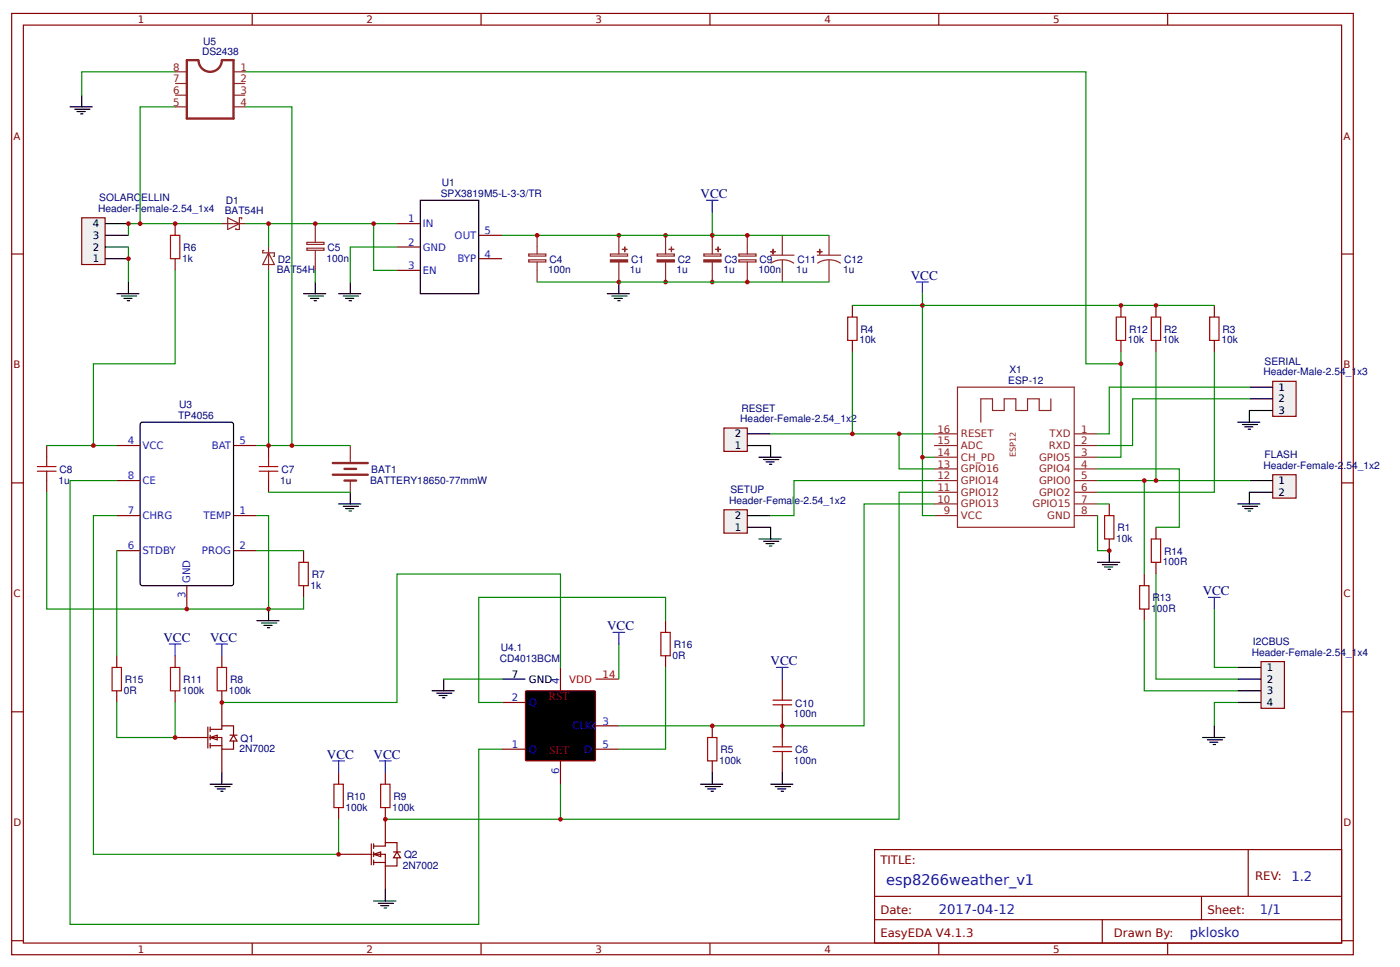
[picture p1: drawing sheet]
<svg xmlns="http://www.w3.org/2000/svg" width="320mm" height="221mm" viewBox="0 0 320 221" stroke-linecap="round" stroke-linejoin="round" font-family="sans-serif">
<g fill="none" stroke="#800" stroke-width=".27">
<path d="M2.7 3.1h306.4v214.9h-306.4zM5.3 5.7h301.1v209.7h-301.1zM57.6 3.1v2.6M109.9 3.1v2.6M162.2 3.1v2.6M214.4 3.1v2.6M266.7 3.1v2.6M2.7 58h2.6M90.7 51.1h5.3M90.7 56.4h5.3M109.3 59.1h5.4M109.3 53.7h5.4"/>
<path d="M306.4 58h2.7M90.7 61.7h5.3M194.7 69.7v2.7M194.7 77.7v2.7M264 69.7v2.7M264 77.7v2.7M277.4 69.7v2.7M277.4 77.7v2.7M2.7 110.3h2.6M253.4 115.1v2.6M306.4 110.3h2.7M253.4 123.1v2.6"/>
<path d="M2.7 162.6h2.6M306.4 162.6h2.7M199.8 194h106.6v21.4h-106.6zM285.1 194v10.7M2.7 214.8h2.6M57.6 215.4v2.6M109.9 215.4v2.6M162.2 215.4v2.6M199.8 204.7h106.6M199.8 210h106.6M214.4 215.4v2.6M251.8 210v5.4"/>
<path d="M266.7 215.4v2.6M274.4 204.7v5.3M306.4 214.8h2.7"/>
</g>
<g fill="none" stroke="#8d2323" stroke-width=".27">
<path d="M213.4 99.1h5.3M218.7 88.4h26.7v32h-26.7zM240 91.1v2.6h-2.6v-2.6h-2.7v2.6h-2.7v-2.6h-2.6v2.6h-2.7v-2.6h-2.7v5.3M245.4 99.1h5.3M213.4 101.7h5.3M213.4 104.4h5.3M213.4 107.1h5.3M213.4 109.7h5.3M213.4 112.4h5.3M213.4 115.1h5.3M213.4 117.7h5.3M245.4 101.7h5.3"/>
<path d="M245.4 104.4h5.3M245.4 107.1h5.3M245.4 109.7h5.3M245.4 112.4h5.3M245.4 115.1h5.3M245.4 117.7h5.3"/>
</g>
<path d="M193.6 72.4h2.2v5.3h-2.2zM263 72.4h2.1v5.3h-2.1zM276.3 72.4h2.1v5.3h-2.1zM252.3 117.7h2.1v5.4h-2.1z" fill="none" stroke="#a00000" stroke-width=".27"/>
<path d="M96 45.7h13.3v21.4h-13.3z" fill="none" stroke="#000" stroke-width=".27"/>
<path d="M165.4 116.4h5.3v5.3h-5.3z" fill="#efefef" stroke="#800" stroke-width=".27"/>
<path d="M170.7 117.7h5.3M170.7 120.4h5.3" fill="none" stroke="#000" stroke-width=".27"/>
<path d="M165.4 97.7h5.3v5.4h-5.3z" fill="#efefef" stroke="#800" stroke-width=".27"/>
<path d="M170.7 99.1h5.3M170.7 101.7h5.3" fill="none" stroke="#000" stroke-width=".27"/>
<path d="M288 151.1h5.4v10.7h-5.4z" fill="#efefef" stroke="#800" stroke-width=".27"/>
<path d="M32.3 96.5l20.5-.1 .5 .3v36.5l-.2 .5h-20.6l-.4-.2-.1-36.6zM282.7 152.4h5.3M282.7 155.1h5.3M282.7 157.8h5.3M282.7 160.4h5.3" fill="none" stroke="#000" stroke-width=".27"/>
<g fill="none" stroke="#8d2323" stroke-width=".27">
<path d="M50.7 51.1h5.3M52 49.7l2.7 1.4-2.7 1.3zM55.2 50v-.3h-.5v2.7h-.8v-.3M60.3 57.2h-.3v.5h2.7v.8h-.3M61.3 57.7l1.4 2.7h-2.7zM61.3 56.4v5.3M70.1 56.7h3.9v.5h-3.9zM70.1 55.3h3.9v.5h-3.9zM72 51.1v4.2M72 57.2v4.5M120.8 59.3h3.9v.5h-3.9zM120.8 58h3.9v.5h-3.9z"/>
<path d="M122.7 53.7v4.3M122.7 59.9v4.5M139.4 58h4v.5h-4zM141.4 53.7v4.3M141.4 59.9v4.5M150.1 58h3.9v.5h-3.9zM152 53.7v4.3M152 59.9v4.5M160.8 58h3.9v.5h-3.9zM162.7 53.7v4.3M162.7 59.9v4.5"/>
</g>
<g fill="#8d2323" stroke="#8d2323" stroke-width=".27">
<path d="M139.4 59.3h4v.5h-4z"/>
<path d="M142.2 56.9l1 .1z"/>
<path d="M142.7 56.4v1.1z"/>
<path d="M150.1 59.3h3.9v.5h-3.9z"/>
<path d="M152.8 56.9l1.1 .1z"/>
<path d="M153.4 56.4v1.1z"/>
<path d="M160.8 59.3h3.9v.5h-3.9z"/>
<path d="M163.5 56.9l1.1 .1z"/>
<path d="M164 56.4v1.1z"/>
</g>
<path d="M26.7 101.7h5.3M26.7 117.7h5.3M26.7 109.7h5.3M53.3 101.7h5.4M53.3 117.7h5.4M26.7 125.7h5.3M42.7 133.7v5.4M53.3 125.7h5.4" fill="none" stroke="#800" stroke-width=".27"/>
<path d="M18.7 49.7h5.3v10.7h-5.3z" fill="#efefef" stroke="#800" stroke-width=".27"/>
<path d="M24 59.1h5.3M24 56.4h5.3M24 53.7h5.3M24 51.1h5.3" fill="none" stroke="#000" stroke-width=".27"/>
<path d="M50.7 51.1h-21.4v2.6M56 51.1h29.3M90.7 51.1h-5.4v10.6h5.4" fill="none" stroke="#080" stroke-width=".27"/>
<g fill="#c00">
<circle cx="85.3" cy="51.1" r=".53"/>
<circle cx="29.3" cy="51.1" r=".53"/>
</g>
<path d="M26.7 67.1h5M27.7 67.6h3.5M28.3 68.1h1.8M29.1 68.7h.5M29.3 64.4v2.7" fill="none" stroke="#000" stroke-width=".27"/>
<path d="M29.3 56.4v8" fill="none" stroke="#080" stroke-width=".27"/>
<circle cx="29.3" cy="59.1" r=".53" fill="#c00"/>
<g fill="none" stroke="#000" stroke-width=".27">
<path d="M77.3 67.1h5.1M78.4 67.6h3.5M78.9 68.1h1.9M79.7 68.7h.6M80 64.4v2.7M138.7 67.1h5.1M139.8 67.6h3.4M140.3 68.1h1.9M141.1 68.7h.5M141.4 64.4v2.7M77.3 115.1h5.1M78.4 115.6h3.5"/>
<path d="M78.9 116.1h1.9M79.7 116.7h.6M80 112.4v2.7"/>
</g>
<path d="M90.7 56.4h-10.7v8" fill="none" stroke="#080" stroke-width=".27"/>
<g fill="#c00">
<circle cx="152" cy="64.4" r=".53"/>
<circle cx="72" cy="51.1" r=".53"/>
</g>
<path d="M69.3 67.1h5.1M70.4 67.6h3.5M70.9 68.1h1.9M71.7 68.7h.6M72 64.4v2.7" fill="none" stroke="#000" stroke-width=".27"/>
<path d="M72 61.7v2.7" fill="none" stroke="#080" stroke-width=".27"/>
<g fill="#c00">
<circle cx="141.4" cy="53.7" r=".53"/>
<circle cx="152" cy="53.7" r=".53"/>
</g>
<path d="M162.7 48.4v5.3h-48" fill="none" stroke="#080" stroke-width=".27"/>
<path d="M161.4 45.7h2.6M162.7 45.7v2.7" fill="none" stroke="#00f" stroke-width=".27"/>
<g fill="#c00">
<circle cx="162.7" cy="53.7" r=".53"/>
<circle cx="122.7" cy="53.7" r=".53"/>
</g>
<path d="M122.7 64.4h18.7" fill="none" stroke="#080" stroke-width=".27"/>
<circle cx="141.4" cy="64.4" r=".53" fill="#c00"/>
<path d="M120.1 157.9l.2-.1h15.6l.1 .2v15.5l-.1 .2h-15.8l-.1-.2z" fill="#000" stroke="#800" stroke-width=".27"/>
<path d="M40 51.1v2.6M40 59.1v2.6M128 152.4v5.4M114.7 171.1h5.3M114.7 160.4h5.3M128 173.8v5.3M136 165.8h5.4M136 171.1h5.4" fill="none" stroke="#800" stroke-width=".27"/>
<path d="M136 165l-.8 .8 .8 .8" fill="none" stroke="#00f" stroke-width=".27"/>
<path d="M136 155.1h5.4" fill="none" stroke="#f00" stroke-width=".27"/>
<path d="M114.7 155.1h5.3" fill="none" stroke="#000" stroke-width=".27"/>
<path d="M38.9 53.7h2.2v5.4h-2.2z" fill="none" stroke="#a00000" stroke-width=".27"/>
<path d="M61.3 51.1v5.3" fill="none" stroke="#080" stroke-width=".27"/>
<g fill="#c00">
<circle cx="61.3" cy="51.1" r=".53"/>
<circle cx="40" cy="51.1" r=".53"/>
</g>
<path d="M40 61.7v21.4h-18.7v18.6h5.4M61.3 61.7v40h-2.6M61.3 101.7h18.7" fill="none" stroke="#080" stroke-width=".27"/>
<circle cx="61.3" cy="101.7" r=".53" fill="#c00"/>
<path d="M40 24.4h-8v26.7M58.7 117.7h2.6v21.4h-18.6M58.7 125.7h10.6" fill="none" stroke="#080" stroke-width=".27"/>
<path d="M68.3 128.4h2.1v5.3h-2.1z" fill="none" stroke="#a00000" stroke-width=".27"/>
<path d="M69.3 125.7v2.7M69.3 133.7v2.7" fill="none" stroke="#800" stroke-width=".27"/>
<path d="M16 24.4h5.1M17.1 24.9h3.4M17.6 25.5h1.9M18.4 26h.5M18.7 21.7v2.7M61.3 139.1v2.7M58.7 141.8h5M59.7 142.3h3.5M60.3 142.8h1.8M61.1 143.4h.5" fill="none" stroke="#000" stroke-width=".27"/>
<circle cx="32" cy="51.1" r=".53" fill="#c00"/>
<path d="M56 24.4h10.7v77.3" fill="none" stroke="#080" stroke-width=".27"/>
<circle cx="66.7" cy="101.7" r=".53" fill="#c00"/>
<path d="M250.7 128.4h5.1M251.8 128.9h3.4M252.3 129.5h1.9M253.1 130h.5M253.4 125.7v2.7" fill="none" stroke="#000" stroke-width=".27"/>
<path d="M250.7 117.7v8h2.7" fill="none" stroke="#080" stroke-width=".27"/>
<circle cx="253.4" cy="125.7" r=".53" fill="#c00"/>
<path d="M210.7 67.1v37.3M213.4 99.1h-8v8h8M213.4 104.4h-2.7v13.3h2.7M250.7 115.1h2.7" fill="none" stroke="#080" stroke-width=".27"/>
<path d="M209.4 64.4h2.6M210.7 64.4v2.7" fill="none" stroke="#00f" stroke-width=".27"/>
<circle cx="210.7" cy="104.4" r=".53" fill="#c00"/>
<path d="M194.7 69.7h16" fill="none" stroke="#080" stroke-width=".27"/>
<circle cx="210.7" cy="69.7" r=".53" fill="#c00"/>
<path d="M194.7 80.4v18.7h10.7" fill="none" stroke="#080" stroke-width=".27"/>
<circle cx="205.4" cy="99.1" r=".53" fill="#c00"/>
<g fill="none" stroke="#000" stroke-width=".27">
<path d="M173.4 104.4h5M174.4 104.9h3.5M175 105.5h1.8M175.8 106h.5M176 101.7v2.7M173.4 123.1h5M174.4 123.6h3.5M175 124.1h1.8M175.8 124.7h.5M176 120.4v2.7M274.7 168.4h5.1M275.8 169h3.4"/>
<path d="M276.3 169.5h1.9M277.1 170h.5M277.4 165.8v2.6"/>
</g>
<path d="M210.7 69.7h66.7M277.4 80.4v32h-26.7M61.3 112.4h18.7M277.4 139.1v13.3h5.3M141.4 147.1v8M282.7 160.4h-5.3v5.4" fill="none" stroke="#080" stroke-width=".27"/>
<path d="M276 136.4h2.7M277.4 136.4v2.7M140 144.4h2.7M141.4 144.4v2.7" fill="none" stroke="#00f" stroke-width=".27"/>
<path d="M168.8 59.3h3.9v.5h-3.9zM168.8 58h3.9v.5h-3.9zM170.7 53.7v4.3M170.7 59.9v4.5M80 101.7v3.8M80 109.7v2.7" fill="none" stroke="#8d2323" stroke-width=".27"/>
<path d="M8.5 106.5h4.3M8.5 107.6h4.3M10.7 104.4v2.1M10.7 107.6v2.1M59.2 106.5h4.3M59.2 107.6h4.3M61.3 104.4v2.1M61.3 107.6v2.1" fill="none" stroke="#a00000" stroke-width=".27"/>
<path d="M10.7 101.7v2.7M10.7 109.7v2.7M61.3 101.7v2.7M61.3 109.7v2.7" fill="none" stroke="#800" stroke-width=".27"/>
<path d="M76 105.7h8M76 108.4h8M78.7 107.1h2.6M78.7 109.7h2.6" fill="none" stroke="#8d2323" stroke-width=".53"/>
<circle cx="162.7" cy="64.4" r=".53" fill="#c00"/>
<path d="M40 16.4h-21.3v5.3" fill="none" stroke="#080" stroke-width=".27"/>
<path d="M42.7 13.7h2.6a2.67 2.67 0 0 0 2.7 2.7 2.67 2.67 0 0 0 2.7-2.7h2.6v13.4h-10.6z" fill="none" stroke="#8d2323" stroke-width=".53"/>
<path d="M40 16.4h2.7M40 19.1h2.7M53.3 16.4h2.7M53.3 19.1h2.7M40 21.7h2.7M40 24.4h2.7M53.3 21.7h2.7M53.3 24.4h2.7" fill="none" stroke="#8d2323" stroke-width=".27"/>
<path d="M161.6 168.4h2.2v5.4h-2.2z" fill="none" stroke="#a00000" stroke-width=".27"/>
<path d="M162.7 165.8v2.6M162.7 173.8v2.6" fill="none" stroke="#800" stroke-width=".27"/>
<path d="M160 179.1h5.1M161.1 179.6h3.5M162.7 176.4v2.7M161.6 180.2h1.9M162.4 180.7h.6" fill="none" stroke="#000" stroke-width=".27"/>
<g fill="#fefefe" stroke="#800" stroke-width=".27">
<path d="M48 168.4l1.6-.5v1.1z"/>
<path d="M53.3 167.9l.8 1.3h-1.6z"/>
</g>
<path d="M40 168.4h7.5M47.5 166v4.8M48 166.6h2.7v-.8h2.6v2.1M48 168.4h2.7v2.7h2.6v-1.9M48 170.3h2.7M48 166v1.1M48 167.9v1.1M48 169.8v1M50.7 160.4v5.4M50.7 171.1v5.3M52.5 167.9h1.6" fill="none" stroke="#800" stroke-width=".27"/>
<g fill="#fefefe" stroke="#800" stroke-width=".27">
<path d="M85.3 195.1l1.6-.5v1z"/>
<path d="M90.7 194.6l.8 1.3h-1.6z"/>
</g>
<g fill="none" stroke="#800" stroke-width=".27">
<path d="M40 149.8v2.6M40 157.8v2.6M50.7 149.8v2.6M50.7 157.8v2.6M77.3 176.4v2.7M88 176.4v2.7M77.3 195.1h7.5M77.3 184.4v2.7M84.8 192.7v4.8M85.3 193.2h2.7v-.8h2.7v2.2M85.3 195.1h2.7v2.7h2.7v-1.9M85.3 197h2.7"/>
<path d="M85.3 192.7v1.1M85.3 194.6v1M85.3 196.4v1.1M88 184.4v8M88 197.8v5.3M89.9 194.6h1.6"/>
</g>
<path d="M38.9 152.4h2.2v5.4h-2.2zM49.6 152.4h2.1v5.4h-2.1zM76.3 179.1h2.1v5.3h-2.1zM86.9 179.1h2.2v5.3h-2.2z" fill="none" stroke="#a00000" stroke-width=".27"/>
<path d="M38.7 147.1h2.6M40 147.1v2.7M49.3 147.1h2.7M50.7 147.1v2.7M76 173.8h2.7M77.3 173.8v2.6M86.7 173.8h2.6M88 173.8v2.6" fill="none" stroke="#00f" stroke-width=".27"/>
<path d="M48 179.1h5.1M49.1 179.6h3.4M50.7 176.4v2.7M49.6 180.2h1.9M50.4 180.7h.5M85.3 205.8h5.1M86.4 206.3h3.5M86.9 206.8h1.9M87.7 207.4h.6M88 203.1v2.7" fill="none" stroke="#000" stroke-width=".27"/>
<path d="M26.7 117.7h-5.4v77.4h56v-8" fill="none" stroke="#080" stroke-width=".27"/>
<circle cx="77.3" cy="195.1" r=".53" fill="#c00"/>
<path d="M10.7 101.7h10.6M26.7 109.7h-10.7v101.4h93.3v-40h5.4" fill="none" stroke="#080" stroke-width=".27"/>
<circle cx="21.3" cy="101.7" r=".53" fill="#c00"/>
<path d="M10.7 112.4v26.7h32" fill="none" stroke="#080" stroke-width=".27"/>
<g fill="#c00">
<circle cx="42.7" cy="139.1" r=".53"/>
<circle cx="61.3" cy="139.1" r=".53"/>
</g>
<path d="M69.3 136.4v2.7h-8" fill="none" stroke="#080" stroke-width=".27"/>
<circle cx="264" cy="69.7" r=".53" fill="#c00"/>
<path d="M264 80.4v29.3h-13.3M264 131.1v24h18.7" fill="none" stroke="#080" stroke-width=".27"/>
<path d="M255 72.4h2.1v5.3h-2.1zM176.6 171.6h4.2M176.6 170.6h4.2M178.7 168.4v2.2M178.7 171.6v2.2" fill="none" stroke="#a00000" stroke-width=".27"/>
<path d="M256 69.7v2.7M256 77.7v2.7M178.7 165.8v2.6M178.7 173.8v2.6" fill="none" stroke="#800" stroke-width=".27"/>
<path d="M176 179.1h5.1M177.1 179.6h3.5M178.7 176.4v2.7M177.6 180.2h1.9M178.4 180.7h.6" fill="none" stroke="#000" stroke-width=".27"/>
<circle cx="256" cy="69.7" r=".53" fill="#c00"/>
<path d="M56 16.4h192v66.7h8M256 80.4v24h-5.3" fill="none" stroke="#080" stroke-width=".27"/>
<circle cx="256" cy="83.1" r=".53" fill="#c00"/>
<path d="M260.3 133.7h2.1v5.4h-2.1zM263 123.1h2.1v5.3h-2.1z" fill="none" stroke="#a00000" stroke-width=".27"/>
<path d="M261.4 131.1v2.6M261.4 139.1v2.7M264 120.4v2.7M264 128.4v2.7" fill="none" stroke="#800" stroke-width=".27"/>
<path d="M261.4 109.7v21.4M261.4 141.8v16h21.3" fill="none" stroke="#080" stroke-width=".27"/>
<circle cx="261.4" cy="109.7" r=".53" fill="#c00"/>
<path d="M250.7 107.1h18.7v13.3h-5.4M101.3 155.1h13.4M128 179.1v8h-40" fill="none" stroke="#080" stroke-width=".27"/>
<path d="M98.7 157.8h5M99.7 158.3h3.5M100.3 158.8h1.8M101.1 159.4h.5M101.3 155.1v2.7" fill="none" stroke="#000" stroke-width=".27"/>
<circle cx="88" cy="187.1" r=".53" fill="#c00"/>
<path d="M128 152.4v-21.3h-37.3v29.3h-40" fill="none" stroke="#080" stroke-width=".27"/>
<circle cx="50.7" cy="160.4" r=".53" fill="#c00"/>
<path d="M213.4 115.1h-16v50.7h-56" fill="none" stroke="#080" stroke-width=".27"/>
<g fill="#c00">
<circle cx="162.7" cy="165.8" r=".53"/>
<circle cx="178.7" cy="165.8" r=".53"/>
</g>
<path d="M213.4 112.4h-8v74.7h-77.4" fill="none" stroke="#080" stroke-width=".27"/>
<circle cx="128" cy="187.1" r=".53" fill="#c00"/>
<path d="M25.6 152.4h2.1v5.4h-2.1zM151 144.4h2.1v5.4h-2.1z" fill="none" stroke="#a00000" stroke-width=".27"/>
<path d="M26.7 149.8v2.6M26.7 157.8v2.6M152 141.8v2.6M152 149.8v2.6" fill="none" stroke="#800" stroke-width=".27"/>
<path d="M26.7 125.7v24.1M152 152.4v18.7h-10.6M152 141.8v-5.4h-42.7v24h5.4M26.7 160.4v8h13.3v-8" fill="none" stroke="#080" stroke-width=".27"/>
<circle cx="40" cy="168.4" r=".53" fill="#c00"/>
<path d="M290.7 108.4h5.3v5.3h-5.3z" fill="#efefef" stroke="#800" stroke-width=".27"/>
<path d="M285.4 109.7h5.3M285.4 112.4h5.3" fill="none" stroke="#000" stroke-width=".27"/>
<path d="M290.7 87.1h5.3v8h-5.3z" fill="#efefef" stroke="#800" stroke-width=".27"/>
<path d="M282.7 96.4h5.1M283.8 96.9h3.4M284.3 97.5h1.9M285.1 98h.5M285.4 88.4h5.3M285.4 91.1h5.3M290.7 93.7h-5.3v2.7M282.7 115.1h5.1M283.8 115.6h3.4M284.3 116.1h1.9M285.1 116.7h.5M285.4 112.4v2.7" fill="none" stroke="#000" stroke-width=".27"/>
<path d="M264 109.7h21.4" fill="none" stroke="#080" stroke-width=".27"/>
<circle cx="264" cy="109.7" r=".53" fill="#c00"/>
<path d="M176 99.1h18.7M285.4 88.4h-32v10.7h-2.7M285.4 91.1h-26.7v10.6h-8M213.4 109.7h-32v8h-5.4" fill="none" stroke="#080" stroke-width=".27"/>
<circle cx="194.7" cy="99.1" r=".53" fill="#c00"/>
<path d="M176.6 159.9h4.2M178.7 157.8v2.1M176.6 161h4.2M178.7 161v2.1" fill="none" stroke="#a00000" stroke-width=".27"/>
<path d="M178.7 155.1v2.7M178.7 163.1v2.7" fill="none" stroke="#800" stroke-width=".27"/>
<path d="M177.4 152.4h2.6M178.7 152.4v2.7" fill="none" stroke="#00f" stroke-width=".27"/>
<path d="M176 58.3h5.4M178.7 59.3l1.4 .2 1.3 .6M178.7 59.3l-1.4 .2-1.3 .6M178.7 53.7v4.6M178.7 59.3v5.1M186.7 58.3h5.3M189.4 59.3l1.4 .2 1.2 .6M189.4 59.3l-1.4 .2-1.3 .6M189.4 53.7v4.6M189.4 59.3v5.1" fill="none" stroke="#8d2323" stroke-width=".27"/>
<g fill="#8d2323" stroke="#8d2323" stroke-width=".27">
<path d="M176 57.5h1.1z"/>
<path d="M176.6 56.9v1.1z"/>
<path d="M186.7 57.5h1.1z"/>
<path d="M187.2 56.9l.1 1.1z"/>
</g>
<path d="M162.7 53.7h26.7" fill="none" stroke="#080" stroke-width=".27"/>
<circle cx="170.7" cy="53.7" r=".53" fill="#c00"/>
<path d="M141.4 64.4h48" fill="none" stroke="#080" stroke-width=".27"/>
<circle cx="170.7" cy="64.4" r=".53" fill="#c00"/>
<text font-size="3.3" fill="#00f" x="202.4" y="202">esp8266weather_v1</text>
<g font-size="3" fill="#000080">
<text x="160" y="45.2">VCC</text>
<text x="208" y="63.9">VCC</text>
<text x="274.7" y="135.9">VCC</text>
<text x="138.7" y="143.9">VCC</text>
<text x="37.3" y="146.6">VCC</text>
<text x="48" y="146.6">VCC</text>
<text x="176" y="151.9">VCC</text>
<text x="74.7" y="173.2">VCC</text>
<text x="85.3" y="173.2">VCC</text>
</g>
<g font-size="3" fill="#00f">
<text x="295" y="201.2">1.2</text>
<text x="214.4" y="208.7">2017-04-12</text>
<text x="287.8" y="208.7">1/1</text>
<text x="271.8" y="214">pklosko</text>
</g>
<g font-size="2.7" fill="#800">
<text x="125.3" y="159.9">RST</text>
<text x="125.4" y="172.2">SET</text>
<text x="201.1" y="197.2">TITLE:</text>
<text x="286.7" y="201">REV:</text>
<text x="201.1" y="208.7">Date:</text>
<text x="275.8" y="208.7">Sheet:</text>
<text x="201.1" y="214">EasyEDA V4.1.3</text>
<text x="254.4" y="214">Drawn By:</text>
</g>
<g font-size="2.3" fill="#800">
<text x="31.5" y="5.3">1</text>
<text x="83.7" y="5.3">2</text>
<text x="136" y="5.3">3</text>
<text x="188.3" y="5.3">4</text>
<text x="240.6" y="5.3">5</text>
<text x="3.1" y="31.9">A</text>
<text x="306.8" y="31.9">A</text>
<text x="3.1" y="84.1">B</text>
<text x="306.8" y="84.1">B</text>
<text x="3.1" y="136.4">C</text>
<text x="306.8" y="136.4">C</text>
<text x="3.1" y="188.7">D</text>
<text x="306.8" y="188.7">D</text>
<text x="31.5" y="217.6">1</text>
<text x="83.7" y="217.6">2</text>
<text x="136" y="217.6">3</text>
<text x="188.3" y="217.6">4</text>
<text x="240.6" y="217.6">5</text>
</g>
<g font-size="2.3" fill="#000080">
<text x="46.4" y="10.3">U5</text>
<text x="46.1" y="12.7">DS2438</text>
<text x="22.7" y="46">SOLARCELLIN</text>
<text x="51.6" y="46.5">D1</text>
<text x="100.7" y="44.9">SPX3819M5-L-3-3/TR</text>
<text x="100.9" y="42.5">U1</text>
<text x="22.4" y="48.4">Header-Female-2.54_1x4</text>
<text x="51.3" y="48.9">BAT54H</text>
<text x="41.6" y="59.7">1k</text>
<text x="41.9" y="57.3">R6</text>
<text x="74.5" y="59.7">100n</text>
<text x="74.8" y="57.3">C5</text>
<text x="63.2" y="62.4">BAT54H</text>
<text x="63.5" y="60">D2</text>
<text x="125.2" y="62.4">100n</text>
<text x="125.5" y="60">C4</text>
<text x="143.9" y="62.4">1u</text>
<text x="144.2" y="60">C1</text>
<text x="154.6" y="62.4">1u</text>
<text x="154.8" y="60">C2</text>
<text x="165.2" y="62.4">1u</text>
<text x="165.5" y="60">C3</text>
<text x="173.2" y="62.4">100n</text>
<text x="173.5" y="60">C9</text>
<text x="181.9" y="62.4">1u</text>
<text x="182.2" y="60">C11</text>
<text x="192.6" y="62.4">1u</text>
<text x="192.8" y="60">C12</text>
<text x="196.6" y="76">R4</text>
<text x="257.9" y="76">R12</text>
<text x="265.9" y="76">R2</text>
<text x="279.2" y="76">R3</text>
<text x="196.3" y="78.4">10k</text>
<text x="257.6" y="78.4">10k</text>
<text x="265.6" y="78.4">10k</text>
<text x="279" y="78.4">10k</text>
<text x="288.8" y="83.3">SERIAL</text>
<text x="230.3" y="87.6">ESP-12</text>
<text x="230.6" y="85.2">X1</text>
<text x="288.6" y="85.7">Header-Male-2.54_1x3</text>
<text x="40.7" y="95.6">TP4056</text>
<text x="40.9" y="93.2">U3</text>
<text x="169.4" y="94">RESET</text>
<text x="169.1" y="96.4">Header-Female-2.54_1x2</text>
<text x="288.6" y="107.1">Header-Female-2.54_1x2</text>
<text x="288.8" y="104.7">FLASH</text>
<text x="13.3" y="110.4">1u</text>
<text x="13.6" y="108">C8</text>
<text x="64" y="110.4">1u</text>
<text x="64.3" y="108">C7</text>
<text x="84.5" y="110.4">BATTERY18650-77mmW</text>
<text x="84.8" y="108">BAT1</text>
<text x="166.8" y="112.7">SETUP</text>
<text x="166.6" y="115.1">Header-Female-2.54_1x2</text>
<text x="255" y="123.7">10k</text>
<text x="255.2" y="121.3">R1</text>
<text x="265.6" y="129.1">100R</text>
<text x="265.9" y="126.7">R14</text>
<text x="70.9" y="134.4">1k</text>
<text x="71.2" y="132">R7</text>
<text x="263.2" y="137.4">R13</text>
<text x="263" y="139.8">100R</text>
<text x="114.4" y="148.7">U4.1</text>
<text x="153.9" y="148">R16</text>
<text x="285.9" y="149.8">Header-Female-2.54_1x4</text>
<text x="286.2" y="147.4">I2CBUS</text>
<text x="114.1" y="151.1">CD4013BCM</text>
<text x="153.6" y="150.4">0R</text>
<text x="28.3" y="158.4">0R</text>
<text x="28.5" y="156">R15</text>
<text x="41.6" y="158.4">100k</text>
<text x="41.9" y="156">R11</text>
<text x="52.3" y="158.4">100k</text>
<text x="52.5" y="156">R8</text>
<text x="181.6" y="161.4">C10</text>
<text x="181.4" y="163.8">100n</text>
<text x="54.7" y="171.8">2N7002</text>
<text x="54.9" y="169.4">Q1</text>
<text x="164.6" y="172">R5</text>
<text x="181.6" y="172">C6</text>
<text x="164.3" y="174.4">100k</text>
<text x="181.4" y="174.4">100n</text>
<text x="78.9" y="185.1">100k</text>
<text x="79.2" y="182.7">R10</text>
<text x="89.6" y="185.1">100k</text>
<text x="89.9" y="182.7">R9</text>
<text x="92.3" y="196">Q2</text>
<text x="92" y="198.4">2N7002</text>
</g>
<g font-size="2.3" fill="#8d2323">
<text x="39.6" y="16.1">8</text>
<text x="54.9" y="16.1">1</text>
<text x="39.6" y="18.8">7</text>
<text x="39.6" y="21.5">6</text>
<text x="54.9" y="21.5">3</text>
<text x="54.9" y="18.8">2</text>
<text x="39.6" y="24.1">5</text>
<text x="54.9" y="24.1">4</text>
<text x="214.1" y="98.8">16</text>
<text x="214.1" y="101.5">15</text>
<text x="219.5" y="99.9">RESET</text>
<text x="239.7" y="99.9">TXD</text>
<text x="247" y="101.5">2</text>
<text x="247" y="98.8">1</text>
<text x="214.1" y="104.1">14</text>
<text x="214.1" y="106.8">13</text>
<text x="219.5" y="102.5">ADC</text>
<text x="219.5" y="105.2">CH_PD</text>
<text x="219.5" y="107.9">GPIO16</text>
<text x="237.3" y="107.9">GPIO4</text>
<text x="237.3" y="105.2">GPIO5</text>
<text x="239.5" y="102.5">RXD</text>
<text x="247" y="106.8">4</text>
<text x="247" y="104.1">3</text>
<text x="214.1" y="109.5">12</text>
<text x="214.1" y="112.1">11</text>
<text x="219.5" y="110.5">GPIO14</text>
<text x="219.5" y="113.2">GPIO12</text>
<text x="237.3" y="113.2">GPIO2</text>
<text x="237.3" y="110.5">GPIO0</text>
<text x="247" y="112.1">6</text>
<text x="247" y="109.5">5</text>
<text x="214.1" y="114.8">10</text>
<text x="215.6" y="117.5">9</text>
<text x="219.5" y="115.9">GPIO13</text>
<text x="219.5" y="118.5">VCC</text>
<text x="235.8" y="115.9">GPIO15</text>
<text x="239.2" y="118.5">GND</text>
<text x="247" y="117.5">8</text>
<text x="247" y="114.8">7</text>
</g>
<g font-size="2.3">
<text x="21.2" y="51.9">4</text>
<text x="21.2" y="59.9">1</text>
<text x="21.2" y="57.2">2</text>
<text x="21.2" y="54.5">3</text>
<text x="292" y="89.2">1</text>
<text x="292" y="94.5">3</text>
<text x="292" y="91.9">2</text>
<text x="167.9" y="99.9">2</text>
<text x="167.9" y="102.5">1</text>
<text x="292" y="110.5">1</text>
<text x="292" y="113.2">2</text>
<text x="167.9" y="118.5">2</text>
<text x="167.9" y="121.2">1</text>
<text x="116.9" y="154.8">7</text>
<text x="120.8" y="155.9">GND</text>
<text x="289.4" y="153.2">1</text>
<text x="289.4" y="155.9">2</text>
<text x="289.4" y="158.6">3</text>
<text x="289.4" y="161.2">4</text>
</g>
<g font-size="2.3" fill="#00f">
<text x="93.2" y="50.8">1</text>
<text x="96.5" y="51.9">IN</text>
<text x="110.7" y="53.5">5</text>
<text x="93.2" y="56.1">2</text>
<text x="96.5" y="57.2">GND</text>
<text x="103.8" y="54.5">OUT</text>
<text x="104.5" y="59.9">BYP</text>
<text x="110.7" y="58.8">4</text>
<text x="93.2" y="61.5">3</text>
<text x="96.5" y="62.5">EN</text>
<text x="29.2" y="101.5">4</text>
<text x="54.7" y="101.5">5</text>
<text x="32.5" y="102.5">VCC</text>
<text x="48.4" y="102.5">BAT</text>
<text x="29.2" y="109.5">8</text>
<text x="32.5" y="110.5">CE</text>
<text x="29.2" y="117.5">7</text>
<text x="32.5" y="118.5">CHRG</text>
<text x="46.5" y="118.5">TEMP</text>
<text x="54.7" y="117.5">1</text>
<text x="29.2" y="125.5">6</text>
<text x="54.7" y="125.5">2</text>
<text x="32.5" y="126.5">STDBY</text>
<text x="46.1" y="126.5">PROG</text>
<text x="42.4" y="136.6" transform="rotate(-90 42.4 136.6)">3</text>
<text x="43.5" y="133.2" transform="rotate(-90 43.5 133.2)">GND</text>
<text x="116.9" y="160.2">2</text>
<text x="120.8" y="161.2">Q</text>
<text x="127.7" y="156.2" transform="rotate(-90 127.7 156.2)">4</text>
<text x="130.8" y="166.6">CLK</text>
<text x="137.6" y="165.5">3</text>
<text x="116.9" y="170.8">1</text>
<text x="120.8" y="171.9">Q</text>
<text x="133.4" y="171.9">D</text>
<text x="137.6" y="170.8">5</text>
<text x="127.7" y="176.8" transform="rotate(-90 127.7 176.8)">6</text>
</g>
<g font-size="2.3" fill="#f00">
<text x="130" y="155.9">VDD</text>
<text x="137.6" y="154.8">14</text>
</g>
<text font-size="1.9" fill="#8d2323" x="232" y="104.4" transform="rotate(-90 232 104.4)">ESP12</text>
</svg>
